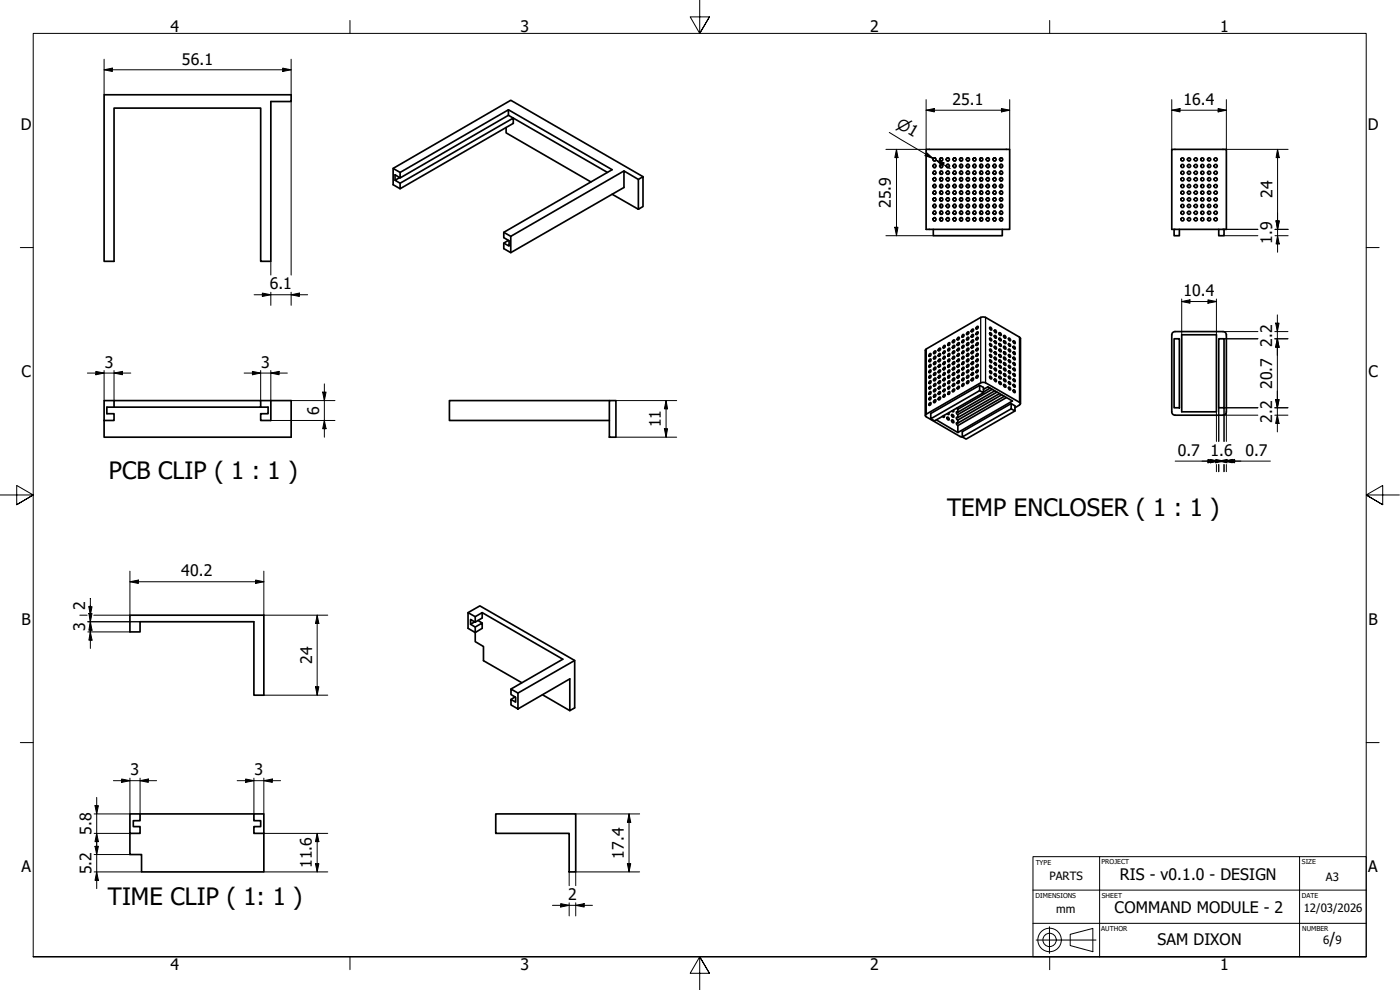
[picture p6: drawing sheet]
<svg xmlns="http://www.w3.org/2000/svg" width="420mm" height="297mm" viewBox="0 0 420 297" stroke-linecap="round" stroke-linejoin="round" font-family="sans-serif">
<!-- layer: Visible (ISO) -->
<g fill="none" stroke="#000" stroke-width=".51">
<path d="M31.2 28.4h56.2v2.1h-6.1v47.9h-3.1v-46h-44v46h-3zM151.9 38.3v1.6l25.5 14.7M152.6 32.9l31.1 18-32.5 18.8v1.6l1.6 .9v1.6l-1.6-.9M152.6 34.6l29.7 17.1M118 50.5l2.1 1.2M120 53.3l-1.4 .8 1.5 .9M120.1 55l34-19.6v1.6l-34 19.6zM120.1 51.7l32.5-18.8v1.7l-32.5 18.8zM120.1 53.4l-1.5-1v1.7M183.7 58.3l7.9 4.5M187.3 51.3l-34 19.6v4.9M191.6 53.8l1.4-.8v9l-1.4 .8z"/>
<path d="M191.6 53.8l-4.3-2.5v4.9l-34 19.6-2.1-1.2v-1.7l1.4-.8M193 53l-39.7-22.9-35.3 20.4v4.9l2.1 1.2M277.9 44.8h25.1v24h-25.1zM280.3 55.4h.4M280.3 56.2h.4M280.3 59.4h.4M280.3 51.4h.4M280.3 52.2h.4M280.3 49.3h.4M280.3 50.3h.4M280.3 57.3h.4M280.3 58.3h.4"/>
<path d="M280.3 53.3h.4M280.3 54.3h.4M280.3 47.4h.4M280.3 48.2h.4M282.3 55.4h.4M282.3 56.2h.4M282.3 59.4h.4M282.3 51.4h.4M282.3 52.2h.4M282.3 49.3h.4M282.3 50.3h.4M282.3 57.3h.4"/>
<path d="M282.3 58.3h.4M282.3 53.3h.4M282.3 54.3h.4M282.3 47.4h.4M282.3 48.2h.4M284.3 55.4h.4M284.3 56.2h.4M284.3 59.4h.4M284.3 51.4h.4M284.3 52.2h.4M284.3 49.3h.4M284.3 50.3h.4"/>
<path d="M284.3 57.3h.4M284.3 58.3h.4M284.3 53.3h.4M284.3 54.3h.4M284.3 47.4h.4M284.3 48.2h.4M286.3 55.4h.4M286.3 56.2h.4M286.3 59.4h.4M286.3 51.4h.4M286.3 52.2h.4M286.3 49.3h.4"/>
<path d="M286.3 50.3h.4M286.3 57.3h.4M286.3 58.3h.4M286.3 53.3h.4M286.3 54.3h.4M286.3 47.4h.4M286.3 48.2h.4M288.3 55.4h.4M288.3 56.2h.4M288.3 59.4h.4M288.3 51.4h.4M288.3 52.2h.4"/>
<path d="M288.3 49.3h.4M288.3 50.3h.4M288.3 57.3h.4M288.3 58.3h.4M288.3 53.3h.4M288.3 54.3h.4M288.3 47.4h.4M288.3 48.2h.4M290.3 55.4h.4M290.3 56.2h.4M290.3 59.4h.4M290.3 51.4h.4"/>
<path d="M290.3 52.2h.4M290.3 49.3h.4M290.3 50.3h.4M290.3 57.3h.4M290.3 58.3h.4M290.3 53.3h.4M290.3 54.3h.4M290.3 47.4h.4M290.3 48.2h.4M292.3 55.4h.4M292.3 56.2h.4M292.3 59.4h.4"/>
<path d="M292.3 51.4h.4M292.3 52.2h.4M292.3 49.3h.4M292.3 50.3h.4M292.3 57.3h.4M292.3 58.3h.4M292.3 53.3h.4M292.3 54.3h.4M292.3 47.4h.4M292.3 48.2h.4M294.3 55.4h.4M294.3 56.2h.4"/>
<path d="M294.3 59.4h.4M294.3 51.4h.4M294.3 52.2h.4M294.3 49.3h.4M294.3 50.3h.4M294.3 57.3h.4M294.3 58.3h.4M294.3 53.3h.4M294.3 54.3h.4M294.3 47.4h.4M294.3 48.2h.4M296.3 55.4h.4"/>
<path d="M296.3 56.2h.4M296.3 59.4h.4M296.3 51.4h.4M296.3 52.2h.4M296.3 49.3h.4M296.3 50.3h.4M296.3 57.3h.4M296.3 58.3h.4M296.3 53.3h.4M296.3 54.3h.4M296.3 47.4h.4M296.3 48.2h.4"/>
<path d="M298.3 55.4h.4M298.3 56.2h.4M298.3 59.4h.4M298.3 51.4h.4M298.3 52.2h.4M298.3 49.3h.4M298.3 50.3h.4M298.3 57.3h.4M298.3 58.3h.4M298.3 53.3h.4M298.3 54.3h.4M298.3 47.4h.4"/>
<path d="M298.3 48.2h.4M300.3 55.4h.4M300.3 56.2h.4M300.3 59.4h.4M300.3 51.4h.4M300.3 52.2h.4M300.3 49.3h.4M300.3 50.3h.4M300.3 57.3h.4M300.3 58.3h.4M300.3 53.3h.4M300.3 54.3h.4"/>
<path d="M300.3 47.4h.4M300.3 48.2h.4M351.7 44.8h16.3v24h-16.3zM151.2 69.7l2.1 1.2M280.1 68.8v1.9h20.7v-1.9M280.3 63.4h.4M280.3 64.2h.4M280.3 60.2h.4M280.3 61.3h.4M280.3 62.3h.4M280.3 65.3h.4M280.3 66.3h.4"/>
<path d="M282.3 63.4h.4M282.3 64.2h.4M282.3 60.2h.4M282.3 61.3h.4M282.3 62.3h.4M282.3 65.3h.4M282.3 66.3h.4M284.3 63.4h.4M284.3 64.2h.4M284.3 60.2h.4M284.3 61.3h.4M284.3 62.3h.4"/>
<path d="M284.3 65.3h.4M284.3 66.3h.4M286.3 63.4h.4M286.3 64.2h.4M286.3 60.2h.4M286.3 61.3h.4M286.3 62.3h.4M286.3 65.3h.4M286.3 66.3h.4M288.3 63.4h.4M288.3 64.2h.4M288.3 60.2h.4"/>
<path d="M288.3 61.3h.4M288.3 62.3h.4M288.3 65.3h.4M288.3 66.3h.4M290.3 63.4h.4M290.3 64.2h.4M290.3 60.2h.4M290.3 61.3h.4M290.3 62.3h.4M290.3 65.3h.4M290.3 66.3h.4M292.3 63.4h.4"/>
<path d="M292.3 64.2h.4M292.3 60.2h.4M292.3 61.3h.4M292.3 62.3h.4M292.3 65.3h.4M292.3 66.3h.4M294.3 63.4h.4M294.3 64.2h.4M294.3 60.2h.4M294.3 61.3h.4M294.3 62.3h.4M294.3 65.3h.4"/>
<path d="M294.3 66.3h.4M296.3 63.4h.4M296.3 64.2h.4M296.3 60.2h.4M296.3 61.3h.4M296.3 62.3h.4M296.3 65.3h.4M296.3 66.3h.4M298.3 63.4h.4M298.3 64.2h.4M298.3 60.2h.4M298.3 61.3h.4"/>
<path d="M298.3 62.3h.4M298.3 65.3h.4M298.3 66.3h.4M300.3 63.4h.4M300.3 64.2h.4M300.3 60.2h.4M300.3 61.3h.4M300.3 62.3h.4M300.3 65.3h.4M300.3 66.3h.4M352.4 68.8v1.9h1.5v-1.9M365.8 68.8v1.9h1.5v-1.9"/>
<path d="M290.2 99.8l.6-.2-.3 .7-.3 .1zM291.6 99l.6-.2v.4l-.6 .4zM293.1 99.8l.5-.2v.3l-.5 .5-.2-.2zM293.1 98.2l.5-.2v.3l-.5 .5-.2-.3zM297.1 99.8l.5 .5v.3l-.2 .1-.4-.6zM297.1 98.2l.5 .4v.4l-.5-.2zM298.5 99h.3l.2 .8-.5-.2zM299.9 99.8l.3 .1 .3 .7-.3 .1-.3-.3zM352 99.8l.6-.3h14.5a.99 .99 0 0 1 .9 .9v23.2a.99 .99 0 0 1-1 1h-14.4a.98 .98 0 0 1-.9-1v-23.1zM278.9 116.1l.5-.2-.2 .7-.3 .2zM278.9 107.9l.5-.2-.2 .8-.3 .1zM278.9 111.2l.5-.2-.2 .7-.3 .2z"/>
<path d="M278.9 106.3l.3-.3 .2 .2-.2 .7-.4-.2zM278.9 114.5l.5-.2-.2 .7-.3 .1zM278.9 117.7l.3-.2 .2 .1-.2 .7-.4-.1zM278.9 119.4l.5-.2-.2 .7-.3 .1zM278.9 109.6l.5-.2-.2 .7-.3 .1zM278.9 112.8l.3-.2 .2 .1-.2 .7-.4-.1zM280.3 107.1l.3-.2 .3 .1-.3 .7-.4-.1zM280.3 113.7l.6-.2-.3 .7-.3 .1zM280.3 110.4l.6-.2v.4l-.6 .4zM280.3 112l.3-.3 .3 .2-.3 .7-.4-.2zM280.3 108.8l.6-.2-.3 .7-.3 .1zM280.3 118.5l.3-.2 .3 .1-.3 .7-.4-.1z"/>
<path d="M280.3 117l.6-.2-.3 .7-.3 .1zM280.3 115.3l.6-.2v.4l-.6 .4zM280.3 105.5l.6-.2-.3 .7-.3 .2zM281.7 104.7l.6-.2v.4l-.6 .4zM281.7 117.7l.3-.2 .3 .1-.3 .7-.4-.1zM281.7 119.4l.6-.2-.3 .7-.3 .1zM281.7 106.3l.3-.3 .3 .2-.3 .7-.4-.2zM281.7 111.2l.6-.2-.3 .7-.3 .2zM281.7 112.8l.3-.2 .3 .1-.3 .7-.4-.1zM281.7 109.6l.6-.2v.4l-.6 .4zM281.7 116.1l.6-.2v.4l-.6 .5zM281.7 114.5l.6-.2-.3 .7-.3 .1z"/>
<path d="M281.7 107.9l.6-.2-.3 .8-.3 .1zM283.1 113.7l.6-.2v.3l-.6 .5zM283.1 108.8l.6-.2v.4l-.6 .4zM283.1 115.3l.6-.2v.4l-.6 .4zM283.1 117l.6-.2v.3l-.6 .5zM283.1 118.5l.3-.2 .3 .1-.3 .7-.3 .1zM283.1 105.5l.6-.2v.3l-.6 .6zM283.1 107.1l.3-.2 .3 .1-.3 .7h-.3zM283.1 110.4l.6-.2v.4l-.6 .4zM283.1 112l.3-.3 .3 .2v.3l-.6 .4zM283.1 103.9l.6-.2v.4l-.6 .4zM284.5 109.6l.6-.2-.2 .7-.4 .1z"/>
<path d="M284.5 103l.6-.1-.2 .7-.4 .1zM284.5 112.8l.4-.2 .2 .1-.2 .7-.5-.1zM284.5 114.5l.6-.2-.2 .7-.4 .1zM284.5 116.1l.6-.2-.2 .7-.4 .2zM284.5 104.7l.6-.2-.2 .7-.4 .1zM284.5 106.3l.4-.3 .2 .2-.2 .7-.5-.2zM284.5 111.2l.6-.2-.2 .7-.4 .2zM284.5 117.7l.4-.2 .2 .1-.2 .7-.5-.1zM284.5 107.9l.6-.2-.2 .8-.4 .1zM285.9 103.9l.6-.2v.4l-.6 .4zM285.9 102.2l.6-.2-.2 .8-.4 .1zM285.9 110.4l.6-.2v.4l-.6 .4z"/>
<path d="M285.9 115.3l.6-.2v.4l-.6 .4zM285.9 105.5l.6-.2-.2 .7-.4 .2zM285.9 112l.4-.3 .2 .2-.2 .7-.5-.2zM285.9 107.1l.4-.2 .2 .1-.2 .7-.5-.1zM285.9 113.7l.6-.2-.2 .7-.4 .1zM285.9 117l.6-.2-.2 .7-.4 .1zM285.9 108.8l.6-.2-.2 .7-.4 .1zM287.4 106.3l.3-.3 .2 .2-.2 .7h-.3l-.2-.2zM287.4 112.8l.3-.2 .2 .1-.2 .7-.3 .1-.2-.2zM287.4 116.1l.5-.2v.4l-.5 .5-.2-.3zM287.4 103l.5-.1v.3l-.5 .5-.2-.3zM287.4 114.5l.5-.2v.4l-.5 .4-.2-.2z"/>
<path d="M287.4 101.4l.3-.3 .2 .2-.2 .7h-.3l-.2-.2zM287.4 104.7l.5-.2v.4l-.5 .4-.2-.2zM287.4 107.9l.5-.2v.4l-.5 .5-.2-.3zM287.4 111.2l.5-.2v.4l-.5 .5-.2-.3zM287.4 109.6l.5-.2v.4l-.5 .4-.2-.2zM288.8 110.4l.5-.2v.4l-.5 .4zM288.8 108.8l.5-.2v.4l-.5 .4zM288.8 112l.3-.3 .2 .2v.3l-.5 .4zM289.1 106.9l.2 .1v.3l-.5 .4v-.6zM289.1 102h.2v.4l-.5 .5-.1-.3zM289.1 105.3h.2v.3l-.5 .6-.1-.3zM289.1 115l.2 .1v.4l-.5 .4-.1-.2z"/>
<path d="M289.1 113.4l.2 .1v.3l-.5 .5-.1-.3zM289.1 103.6l.2 .1v.4l-.5 .4-.1-.2zM289.1 100.3l.2 .1v.4l-.5 .4-.1-.2zM290.2 101.4l.3-.3 .3 .2-.3 .7-.4-.2zM290.2 107.9l.6-.2-.3 .8-.3 .1zM290.2 103l.6-.1-.3 .7-.3 .1zM290.2 114.5l.6-.2-.3 .7-.3 .1zM290.2 106.3l.3-.3 .3 .2-.3 .7-.4-.2zM290.2 112.8l.3-.2 .3 .1-.3 .7-.4-.1zM290.2 111.2l.6-.2-.3 .7-.3 .2zM290.2 109.6l.6-.2v.4l-.6 .4zM290.2 104.7l.6-.2v.4l-.6 .4z"/>
<path d="M291.6 112l.3-.3 .3 .2-.3 .7-.4-.2zM291.6 113.7l.6-.2-.3 .7-.3 .1zM291.6 103.9l.6-.2v.4l-.6 .4zM291.6 102.2l.6-.2-.3 .8-.3 .1zM291.6 107.1l.3-.2 .3 .1-.3 .7-.4-.1zM291.6 110.4l.6-.2v.4l-.6 .4zM291.6 108.8l.6-.2-.3 .7-.3 .1zM291.6 100.6l.3-.3 .3 .1-.3 .7-.4-.1zM291.6 105.5l.6-.2-.3 .7-.3 .2zM293.1 103l.5-.1v.3l-.5 .5-.2-.3zM293.1 101.4l.2-.3 .3 .2v.3l-.5 .4-.2-.2zM293.3 107.7h.3v.4l-.5 .5-.2-.3z"/>
<path d="M293.3 104.4l.3 .1v.4l-.5 .4-.2-.2zM293.3 109.3l.3 .1v.4l-.5 .4-.2-.2zM293.3 111h.3v.4l-.5 .5-.2-.3zM293.3 112.6l.3 .1v.3l-.5 .5-.2-.2zM293.3 106l.3 .2v.3l-.5 .4-.2-.2zM294 115.6v1.6l-14.7 8.5v-1.6l14.7-8.5 1.1 .7v1.5l-1.1-.6M295.1 116.8l1.4-.7 7.3 4.2-16.3 9.5v-2.1M295.1 117.8l-14.6 8.5-1.2-.6M297.1 107.9l.5 .5v.4l-.5-.2zM297.1 106.3l.5 .5v.3l-.2 .1-.3-.2zM297.1 103l.5 .5v.4l-.5-.2zM297.1 104.7l.5 .4v.4l-.5-.2z"/>
<path d="M297.1 111.2l.5 .5v.3l-.2 .1-.4-.6zM297.1 101.4l.5 .5v.3l-.5-.2zM297.1 109.6l.5 .4v.4l-.5-.2zM297.1 112.8l.5 .5v.4l-.5-.2zM297.1 116.4l-2 1.3M297.8 116.8l-10.3 6M298.5 113.7l.3 .1 .2 .7-.5-.2zM298.5 112.1h.3l.2 .4-.2 .5-.3-.3zM298.5 108.8l.3 .1 .2 .7-.5-.2zM298.5 100.6l.3 .1 .2 .4-.2 .4-.3-.2zM298.5 110.4l.3 .1 .2 .7-.5-.2zM298.5 102.2l.3 .1 .2 .7-.5-.1z"/>
<path d="M298.5 103.9h.3l.2 .8-.5-.2zM298.5 105.5l.3 .1 .2 .4-.2 .4-.3-.2zM298.5 107.1l.3 .1 .2 .7-.5-.1zM298.5 117.3l-11 6.4M299.2 117.7l-11.7 6.7M299.9 106.3l.3 .1 .3 .7-.3 .1-.3-.2zM299.9 104.7l.3 .1 .3 .7-.6-.2zM299.9 114.5l.6 .4v.4l-.6-.2zM299.9 101.4l.3 .1 .3 .7-.6-.2zM299.9 109.6l.6 .4v.4l-.6-.2zM299.9 107.9l.6 .5v.4l-.6-.2zM299.9 111.2l.3 .1 .3 .7-.3 .1-.3-.2z"/>
<path d="M299.9 103l.6 .5v.4l-.6-.2zM299.9 112.8l.3 .2 .3 .7-.6-.2zM300 118.1l-12.5 7.2M300.6 118.5l-13.1 7.5M301.3 103.9h.3l.3 .8-.6-.2zM301.3 112.1h.3l.3 .7-.3 .2-.3-.3zM301.3 102.2l.6 .5v.3l-.6-.1zM301.3 110.4l.3 .1 .3 .7-.6-.2zM301.3 107.1l.3 .1 .3 .7-.6-.1zM301.3 108.8l.6 .4v.4l-.6-.2zM301.3 100.6l.3 .1 .3 .7-.3 .1-.3-.2zM301.3 115.3l.6 .4v.4l-.6-.2z"/>
<path d="M301.3 113.7l.6 .4v.4l-.6-.2zM301.3 105.5l.3 .1 .3 .7-.3 .1-.3-.2zM301.4 118.9l-13.9 8M302 119.3l-14.5 8.4M302.8 116.1l.5 .5v.4l-.5-.2zM302.8 112.8l.5 .5v.4l-.5-.2zM302.8 104.7l.5 .4v.4l-.5-.2zM302.8 114.5l.5 .4v.4l-.5-.2zM302.8 107.9l.5 .5v.4l-.5-.2zM302.8 106.3l.5 .5v.3l-.3 .1-.2-.2zM302.8 109.6l.5 .4v.4l-.5-.2zM302.8 101.4l.5 .5v.3l-.5-.2z"/>
<path d="M302.8 111.2l.5 .5v.3l-.3 .1-.4-.6zM302.8 103l.5 .5v.4l-.5-.2zM304.2 108.8l.3 .1 .2 .7-.5-.2zM304.2 115.3l.3 .1 .2 .7-.5-.2zM304.2 112.1h.3l.2 .4-.2 .5-.3-.3zM304.2 105.5l.3 .1 .2 .4-.2 .4-.3-.2zM304.2 113.7l.3 .1 .2 .7-.5-.2zM304.2 103.9h.3l.2 .8-.5-.2zM304.2 110.4l.3 .1 .2 .7-.5-.2zM304.2 107.1l.3 .1 .2 .7-.5-.1zM304.2 117h.3l.2 .4-.2 .4-.3-.2zM304.2 102.2l.3 .1 .2 .7-.5-.1z"/>
<path d="M352.4 101.6h1.5v20.8h-1.5zM354.6 100.4h10.5v23.2h-10.5zM365.8 101.6h1.5v20.8h-1.5zM34.2 122.2h-2.1v1.9h2.1v2.1h-3M34.2 120.2h44v2h-44zM34.2 120.2h-3v6M78.2 120.2h9.2v11h-56.2v-5M81.3 120.2v6h-3.1v-2.1h2.3v-1.9h-2.3M182.9 120.2h1.9v11h-1.9zM182.9 120.2h-48v6h48M278.9 121l.5-.2-.2 .7-.3 .2zM280.3 120.2l.6-.2-.3 .8h-.3z"/>
<path d="M281 126l6.5 3.8M283.3 124.6v.6l-.5-.3M284.3 125.1l.3 .1 .3 .8-.6-.2zM284.7 123.8v.6l-.4-.3M285.7 126h.3l.3 .8-.6-.2zM285.7 124.3l.6 .5v.3l-.6-.1zM286.2 123v.6l-.5-.3M287.1 122.5l.4 .3M287.5 125.3h-.5v.3l.5 .4M287.5 123.7l-.3-.2-.2 .1v.3l.5 .5M287.5 126.9h-.5v.3l.5 .5M287.5 122.8v.9"/>
<path d="M287.5 124.4v.9M287.5 126v.9M303.5 121.1v1.6l-14.7 8.4v-1.6l14.7-8.4 1.1 .7v1.5l-1.1-.6M304.6 122.4l1.6-1.1-.3-.6-10.1-5.8-1-.2-17.1 9.9 .3 .5 10.2 5.9 .7 .2M304.6 123.3l-14.7 8.4-1.1-.6M306.3 121.1v-19.6l-.4-.4-10.1-5.9-1-.1-16.8 9.6-.3 .4v19.6M39 184.6h40.2v24h-3v-22.1h-34.2v3.1h-3zM140.5 183.8l3.5-2 28.5 16.4M141.2 187.3l1.4 .8 2.1-1.2v1.6l-2.1 1.3v-1.7M142.5 186.5l-1.3 .8v-1.4l1.4 .8 2.1-1.3v-1.6l-2.1 1.2v1.7M142.6 185l-2.1-1.2v4.7l2.1 1.3v2.7l2.5 1.5v4.2l11.5 6.6M143.4 186.2l1.3 .7"/>
<path d="M144.7 183.8l24.2 14-15.5 8.9M153.4 206.7l2 1.2v4.8l-2-1.2v-1.6l1.3 .8v-1.5l-1.3-.8zM154.6 209.1l-1.2 .8M155.4 207.9l17.1-9.7v14.2l-1.5 .8v-9.5l-15.6 9M162.8 208.5l8.2 4.7M39 244.2h3v2h-2v1.8h2v2h-3zM39 250v6.4h3.5v5.2h36.7v-11.6M42 244.2h34.2M76.2 244.2h3v5.8h-3v-2h2v-1.8h-2zM148.8 244.2h24v17.4h-2v-11.6h-22z"/>
<circle cx="280.4" cy="49.8" r=".48"/>
<circle cx="280.4" cy="47.8" r=".48"/>
<circle cx="280.4" cy="55.8" r=".48"/>
<circle cx="280.4" cy="59.8" r=".48"/>
<circle cx="280.4" cy="53.8" r=".48"/>
<circle cx="280.4" cy="57.8" r=".48"/>
<circle cx="280.4" cy="51.8" r=".48"/>
<circle cx="282.5" cy="57.8" r=".48"/>
<circle cx="282.5" cy="55.8" r=".48"/>
<circle cx="282.5" cy="49.8" r=".48"/>
<circle cx="282.5" cy="47.8" r=".48"/>
<circle cx="282.5" cy="59.8" r=".48"/>
<circle cx="282.5" cy="53.8" r=".48"/>
<circle cx="282.5" cy="51.8" r=".48"/>
<circle cx="284.4" cy="49.8" r=".48"/>
<circle cx="284.4" cy="47.8" r=".48"/>
<circle cx="284.4" cy="53.8" r=".48"/>
<circle cx="284.4" cy="59.8" r=".48"/>
<circle cx="284.4" cy="57.8" r=".48"/>
<circle cx="284.4" cy="55.8" r=".48"/>
<circle cx="284.4" cy="51.8" r=".48"/>
<circle cx="286.5" cy="55.8" r=".48"/>
<circle cx="286.5" cy="57.8" r=".48"/>
<circle cx="286.5" cy="49.8" r=".48"/>
<circle cx="286.5" cy="47.8" r=".48"/>
<circle cx="286.5" cy="53.8" r=".48"/>
<circle cx="286.5" cy="59.8" r=".48"/>
<circle cx="286.5" cy="51.8" r=".48"/>
<circle cx="288.4" cy="49.8" r=".48"/>
<circle cx="288.4" cy="53.8" r=".48"/>
<circle cx="288.4" cy="59.8" r=".48"/>
<circle cx="288.4" cy="57.8" r=".48"/>
<circle cx="288.4" cy="55.8" r=".48"/>
<circle cx="288.4" cy="47.8" r=".48"/>
<circle cx="288.4" cy="51.8" r=".48"/>
<circle cx="290.5" cy="59.8" r=".48"/>
<circle cx="290.5" cy="53.8" r=".48"/>
<circle cx="290.5" cy="49.8" r=".48"/>
<circle cx="290.5" cy="57.8" r=".48"/>
<circle cx="290.5" cy="47.8" r=".48"/>
<circle cx="290.5" cy="55.8" r=".48"/>
<circle cx="290.5" cy="51.8" r=".48"/>
<circle cx="292.4" cy="47.8" r=".48"/>
<circle cx="292.4" cy="53.8" r=".48"/>
<circle cx="292.4" cy="55.8" r=".48"/>
<circle cx="292.4" cy="59.8" r=".48"/>
<circle cx="292.4" cy="57.8" r=".48"/>
<circle cx="292.4" cy="49.8" r=".48"/>
<circle cx="292.4" cy="51.8" r=".48"/>
<circle cx="294.5" cy="55.8" r=".48"/>
<circle cx="294.5" cy="47.8" r=".48"/>
<circle cx="294.5" cy="49.8" r=".48"/>
<circle cx="294.5" cy="57.8" r=".48"/>
<circle cx="294.5" cy="59.8" r=".48"/>
<circle cx="294.5" cy="53.8" r=".48"/>
<circle cx="294.5" cy="51.8" r=".48"/>
<circle cx="296.4" cy="57.8" r=".48"/>
<circle cx="296.4" cy="49.8" r=".48"/>
<circle cx="296.4" cy="55.8" r=".48"/>
<circle cx="296.4" cy="59.8" r=".48"/>
<circle cx="296.4" cy="53.8" r=".48"/>
<circle cx="296.4" cy="47.8" r=".48"/>
<circle cx="296.4" cy="51.8" r=".48"/>
<circle cx="298.5" cy="49.8" r=".48"/>
<circle cx="298.5" cy="53.8" r=".48"/>
<circle cx="298.5" cy="57.8" r=".48"/>
<circle cx="298.5" cy="59.8" r=".48"/>
<circle cx="298.5" cy="55.8" r=".48"/>
<circle cx="298.5" cy="47.8" r=".48"/>
<circle cx="298.5" cy="51.8" r=".48"/>
<circle cx="300.5" cy="49.8" r=".48"/>
<circle cx="300.5" cy="55.8" r=".48"/>
<circle cx="300.5" cy="59.8" r=".48"/>
<circle cx="300.5" cy="47.8" r=".48"/>
<circle cx="300.5" cy="53.8" r=".48"/>
<circle cx="300.5" cy="57.8" r=".48"/>
<circle cx="300.5" cy="51.8" r=".48"/>
<circle cx="354.9" cy="57.8" r=".48"/>
<circle cx="354.9" cy="55.8" r=".48"/>
<circle cx="354.9" cy="49.8" r=".48"/>
<circle cx="354.9" cy="59.8" r=".48"/>
<circle cx="354.9" cy="53.8" r=".48"/>
<circle cx="354.9" cy="47.8" r=".48"/>
<circle cx="354.9" cy="51.8" r=".48"/>
<circle cx="356.8" cy="49.8" r=".48"/>
<circle cx="356.8" cy="53.8" r=".48"/>
<circle cx="356.8" cy="59.8" r=".48"/>
<circle cx="356.8" cy="57.8" r=".48"/>
<circle cx="356.8" cy="55.8" r=".48"/>
<circle cx="356.8" cy="47.8" r=".48"/>
<circle cx="356.8" cy="51.8" r=".48"/>
<circle cx="358.9" cy="47.8" r=".48"/>
<circle cx="358.9" cy="57.8" r=".48"/>
<circle cx="358.9" cy="55.8" r=".48"/>
<circle cx="358.9" cy="53.8" r=".48"/>
<circle cx="358.9" cy="49.8" r=".48"/>
<circle cx="358.9" cy="59.8" r=".48"/>
<circle cx="358.9" cy="51.8" r=".48"/>
<circle cx="360.8" cy="53.8" r=".48"/>
<circle cx="360.8" cy="59.8" r=".48"/>
<circle cx="360.8" cy="49.8" r=".48"/>
<circle cx="360.8" cy="55.8" r=".48"/>
<circle cx="360.8" cy="57.8" r=".48"/>
<circle cx="360.8" cy="47.8" r=".48"/>
<circle cx="360.8" cy="51.8" r=".48"/>
<circle cx="362.9" cy="55.8" r=".48"/>
<circle cx="362.9" cy="53.8" r=".48"/>
<circle cx="362.9" cy="57.8" r=".48"/>
<circle cx="362.9" cy="49.8" r=".48"/>
<circle cx="362.9" cy="59.8" r=".48"/>
<circle cx="362.9" cy="47.8" r=".48"/>
<circle cx="362.9" cy="51.8" r=".48"/>
<circle cx="364.8" cy="57.8" r=".48"/>
<circle cx="364.8" cy="55.8" r=".48"/>
<circle cx="364.8" cy="53.8" r=".48"/>
<circle cx="364.8" cy="47.8" r=".48"/>
<circle cx="364.8" cy="59.8" r=".48"/>
<circle cx="364.8" cy="49.8" r=".48"/>
<circle cx="364.8" cy="51.8" r=".48"/>
<circle cx="280.4" cy="61.8" r=".48"/>
<circle cx="280.4" cy="65.8" r=".48"/>
<circle cx="280.4" cy="63.8" r=".48"/>
<circle cx="282.5" cy="61.8" r=".48"/>
<circle cx="282.5" cy="63.8" r=".48"/>
<circle cx="282.5" cy="65.8" r=".48"/>
<circle cx="284.4" cy="61.8" r=".48"/>
<circle cx="284.4" cy="63.8" r=".48"/>
<circle cx="284.4" cy="65.8" r=".48"/>
<circle cx="286.5" cy="61.8" r=".48"/>
<circle cx="286.5" cy="63.8" r=".48"/>
<circle cx="286.5" cy="65.8" r=".48"/>
<circle cx="288.4" cy="61.8" r=".48"/>
<circle cx="288.4" cy="63.8" r=".48"/>
<circle cx="288.4" cy="65.8" r=".48"/>
<circle cx="290.5" cy="61.8" r=".48"/>
<circle cx="290.5" cy="65.8" r=".48"/>
<circle cx="290.5" cy="63.8" r=".48"/>
<circle cx="292.4" cy="61.8" r=".48"/>
<circle cx="292.4" cy="63.8" r=".48"/>
<circle cx="292.4" cy="65.8" r=".48"/>
<circle cx="294.5" cy="61.8" r=".48"/>
<circle cx="294.5" cy="65.8" r=".48"/>
<circle cx="294.5" cy="63.8" r=".48"/>
<circle cx="296.4" cy="61.8" r=".48"/>
<circle cx="296.4" cy="65.8" r=".48"/>
<circle cx="296.4" cy="63.8" r=".48"/>
<circle cx="298.5" cy="61.8" r=".48"/>
<circle cx="298.5" cy="63.8" r=".48"/>
<circle cx="298.5" cy="65.8" r=".48"/>
<circle cx="300.5" cy="61.8" r=".48"/>
<circle cx="300.5" cy="65.8" r=".48"/>
<circle cx="300.5" cy="63.8" r=".48"/>
<circle cx="354.9" cy="61.8" r=".48"/>
<circle cx="354.9" cy="65.8" r=".48"/>
<circle cx="354.9" cy="63.8" r=".48"/>
<circle cx="356.8" cy="61.8" r=".48"/>
<circle cx="356.8" cy="63.8" r=".48"/>
<circle cx="356.8" cy="65.8" r=".48"/>
<circle cx="358.9" cy="61.8" r=".48"/>
<circle cx="358.9" cy="65.8" r=".48"/>
<circle cx="358.9" cy="63.8" r=".48"/>
<circle cx="360.8" cy="61.8" r=".48"/>
<circle cx="360.8" cy="63.8" r=".48"/>
<circle cx="360.8" cy="65.8" r=".48"/>
<circle cx="362.9" cy="61.8" r=".48"/>
<circle cx="362.9" cy="63.8" r=".48"/>
<circle cx="362.9" cy="65.8" r=".48"/>
<circle cx="364.8" cy="61.8" r=".48"/>
<circle cx="364.8" cy="63.8" r=".48"/>
<circle cx="364.8" cy="65.8" r=".48"/>
</g>
<!-- layer: Visible Narrow (ISO) -->
<path d="M294.3 95.2v19.7M295.8 95.2v19.7M278 104.7v19.6M305.9 101.1v19.6" fill="none" stroke="#000" stroke-width=".38"/>
<!-- layer: Centerline (ISO) -->
<g fill="none" stroke="#000" stroke-width=".3">
<path d="M105 6.1v3.9M210 0v10l-2.9-4.9h5.8l-2.9 4.9 2.9-4.9M315 6.1v3.9M6.1 74.3h3.9M410 74.3h3.9M0 148.5h10l-5-2.8v5.7l5-2.9-5 2.9M420 148.5h-10l5-2.8v5.7l-5-2.9 5 2.9M6.1 222.8h3.9M410 222.8h3.9M10 287.1v-277.1h400v277.1h-400h400M105 287.1v3.8M212.9 292l-2.9-4.9 2.9 4.9h-5.8l2.9-4.9v9.9"/>
<path d="M315 287.1v3.8"/>
</g>
<!-- layer: Title (ISO) -->
<g fill="none" stroke="#000" stroke-width=".3">
<path d="M330 257h-20v30.1h20M390 257h20v30.1h-80M310 277h100M310 267.1h20v20M315 278.1v4h13.9M410 267.1h-80v-10.1h60v30.1M311 282.1h4v4M321.2 280.3l6.8-1.7v6.9l-6.8-1.8z"/>
<circle cx="315" cy="282" r="3.5"/>
<circle cx="315" cy="282" r="2"/>
</g>
<!-- layer: Dimension (ISO) -->
<g fill="none" stroke="#000" stroke-width=".3">
<path d="M31.2 17.8v10.6M87.4 17.8v10.6M31.2 20.9l2.5-.5v1zM31.2 20.9h56.2M84.8 20.4l2.6 .5-2.6 .5zM87.4 30.5v52M266.9 39.7l13.1 7.8-2.1-1.2M277.9 33.1l2.5-.5v1zM277.9 33.1h25.1M277.9 29.9v14.9M300.5 32.6l2.5 .5-2.5 .5zM303 29.9v14.9"/>
<path d="M351.7 33.1l2.4-.5v1zM351.7 33.1h16.3M351.7 29.9v14.9M365.6 32.6l2.4 .5-2.4 .5zM368 29.9v14.9M265.9 44.8h13M269 44.8l.5 2.5h-1zM269 44.8v25.9M278.1 45.8l1.9 1.7-2.4-.8zM280.9 48.1l2.4 .8-.5 .9zM280.9 48.1l4.3 2.5M367 44.8h19.6"/>
<path d="M383.4 44.8l.5 2.5h-.9zM383.4 44.8v30.9M81.3 78.4v4.1M265.9 70.7h14.2M268.5 68.2h1l-.5 2.5zM367 68.8h10.5M367.3 70.7h10.2M382.7 70.7h3.9M382.7 68.8h3.9M383 66.3h.9l-.5 2.5zM383.4 70.7l.5 2.5h-.9zM76.3 88.4h16"/>
<path d="M78.7 87.9l2.6 .5-2.6 .5zM81.3 87.7v3.9M87.4 88.4l2.5-.5v1zM87.4 87.7v3.9M354.6 90.5l2.5-.5v1zM354.6 90.5h10.5M354.6 89.7v10.7M362.5 90l2.6 .5-2.6 .5zM365.1 89.7v10.7M367 99.5h10.5M382.6 99.5h3.9M382.8 97h1.1l-.6 2.5z"/>
<path d="M383.3 94.5v35.1M26.2 111.9h13M28.8 111.4l2.4 .5-2.4 .5zM31.2 111.2v9M34.2 111.9l2.6-.5v1zM34.2 111.2v9M73.3 111.9h12.9M75.8 111.4l2.4 .5-2.4 .5zM78.2 111.2v9M81.3 111.9l2.5-.5v1zM81.3 111.2v9M96.8 117.7h1.1l-.6 2.5z"/>
<path d="M97.3 115.2v16M367.3 101.6h10.2M382.6 101.6h3.9M382.8 119.9h1.1l-.6 2.5zM383.3 101.6l.6 2.6h-1.1zM81.3 126.2h19.2M87.4 120.2h13.1M97.3 126.2l.6 2.4h-1.1zM184.8 131.2h18.3M184.8 120.2h18.3M199.4 128.6h.9l-.4 2.6zM199.9 120.2l.4 2.5h-.9z"/>
<path d="M199.9 120.2v11M352.7 138.4h9.8M360.7 138.4h11.7M362.5 137.8l2.6 .6-2.6 .5zM363.2 137.8l2.6 .6-2.6 .5zM364.9 137.8l2.4 .6-2.4 .5zM365.1 123.6v8.8M365.1 139.4v2.1M365.8 138.4l2.4-.6v1.1zM365.8 122.4v10M365.8 139.4v2.1M367 124.6h10.5"/>
<path d="M367.3 138.4l2.5-.6v1.1zM367.3 139.4v2.1M368 138.4l2.5-.6v1.1zM368 123.6v8.8M368 139.4v2.1M370.5 138.4h10.8M377.5 122.4h-10.2v10M382.6 122.4h3.9M382.6 124.6h3.9M383.3 124.6l.6 2.4h-1.1zM27.1 179.6v2.4M39 174.5l2.5-.5v1.1z"/>
<path d="M39 174.5h40.2M39 171.4v13.2h-10.9M76.7 174l2.5 .5-2.5 .6zM79.2 171.4v13.2h19.2M23.9 184.6h2.3M26.4 189.6h12.6M26.4 186.5h15.6M26.7 184.1h.9l-.5 2.4zM26.7 182h.9l-.5 2.6zM27.1 189.6l.5 2.5h-.9zM27.1 186.5l.5 2.6h-.9zM27.1 181.6v12.9"/>
<path d="M95.2 184.6l.5 2.5h-1zM95.2 184.6v24M79.2 208.6h19.2M94.7 206h1l-.5 2.6zM29 239.3v27.3M34 234.2h13M36.5 233.7l2.5 .5-2.5 .5zM39 233.5v10.7h-10.7M42 234.2l2.5-.5v1zM42 233.5v10.7M71.2 234.2h13M73.7 233.7l2.5 .5-2.5 .5z"/>
<path d="M76.2 233.5v10.7M79.2 234.2l2.5-.5v1zM79.2 233.5v10.7M28.3 256.4h10.7M28.3 250h10.7M28.5 253.9h1l-.5 2.5zM28.5 241.7h1l-.5 2.5zM29 250l.5 2.5h-1zM79.2 250h19.2M94.7 259.1h1l-.5 2.5zM95.2 250l.5 2.5h-1zM95.2 250v11.6"/>
<path d="M172.8 244.2h19.2M188.3 259.1h1l-.5 2.5zM188.8 244.2l.5 2.5h-1zM188.8 244.2v17.4M28.3 261.6h14.2M29 261.6l.5 2.5h-1zM79.2 261.6h19.2M165.8 271.6h12M168.3 271.1l2.5 .5-2.5 .5zM170.8 261.6v4.1M170.8 270.9v3.9M172.8 271.6l2.5-.5v1z"/>
<path d="M172.8 270.9v3.9M192 261.6h-19.2v4.1"/>
</g>
<g fill="#000">
<path d="M31.2 20.9l2.5-.5v1zM84.8 20.4l2.6 .5-2.6 .5zM277.9 33.1l2.5-.5v1zM300.5 32.6l2.5 .5-2.5 .5zM351.7 33.1l2.4-.5v1zM365.6 32.6l2.4 .5-2.4 .5zM269 44.8l.5 2.5h-1zM278.1 45.8l1.9 1.7-2.4-.8zM280.9 48.1l2.4 .8-.5 .9zM383.4 44.8l.5 2.5h-.9zM268.5 68.2h1l-.5 2.5zM383 66.3h.9l-.5 2.5z"/>
<path d="M383.4 70.7l.5 2.5h-.9zM78.7 87.9l2.6 .5-2.6 .5zM87.4 88.4l2.5-.5v1zM354.6 90.5l2.5-.5v1zM362.5 90l2.6 .5-2.6 .5zM382.8 97h1.1l-.6 2.5zM28.8 111.4l2.4 .5-2.4 .5zM34.2 111.9l2.6-.5v1zM75.8 111.4l2.4 .5-2.4 .5zM81.3 111.9l2.5-.5v1zM96.8 117.7h1.1l-.6 2.5zM382.8 119.9h1.1l-.6 2.5z"/>
<path d="M383.3 101.6l.6 2.6h-1.1zM97.3 126.2l.6 2.4h-1.1zM199.4 128.6h.9l-.4 2.6zM199.9 120.2l.4 2.5h-.9zM362.5 137.8l2.6 .6-2.6 .5zM363.2 137.8l2.6 .6-2.6 .5zM364.9 137.8l2.4 .6-2.4 .5zM365.8 138.4l2.4-.6v1.1zM367.3 138.4l2.5-.6v1.1zM368 138.4l2.5-.6v1.1zM383.3 124.6l.6 2.4h-1.1zM39 174.5l2.5-.5v1.1z"/>
<path d="M76.7 174l2.5 .5-2.5 .6zM26.7 184.1h.9l-.5 2.4zM26.7 182h.9l-.5 2.6zM27.1 189.6l.5 2.5h-.9zM27.1 186.5l.5 2.6h-.9zM95.2 184.6l.5 2.5h-1zM94.7 206h1l-.5 2.6zM36.5 233.7l2.5 .5-2.5 .5zM42 234.2l2.5-.5v1zM73.7 233.7l2.5 .5-2.5 .5zM79.2 234.2l2.5-.5v1zM28.5 253.9h1l-.5 2.5z"/>
<path d="M28.5 241.7h1l-.5 2.5zM29 250l.5 2.5h-1zM94.7 259.1h1l-.5 2.5zM95.2 250l.5 2.5h-1zM188.3 259.1h1l-.5 2.5zM188.8 244.2l.5 2.5h-1zM29 261.6l.5 2.5h-1zM168.3 271.1l2.5 .5-2.5 .5zM172.8 271.6l2.5-.5v1z"/>
</g>
<g font-size="7.2">
<text x="32.6" y="143.8">PCB CLIP ( 1 : 1 )</text>
<text x="284.2" y="154.7">TEMP ENCLOSER ( 1 : 1 )</text>
<text x="32.4" y="271.6">TIME CLIP ( 1: 1 )</text>
</g>
<g font-size="4.8">
<text x="51.2" y="9.6">4</text>
<text x="156.2" y="9.6">3</text>
<text x="261.2" y="9.6">2</text>
<text x="366.2" y="9.6">1</text>
<text x="54.6" y="19.4">56.1</text>
<text x="285.8" y="31.5">25.1</text>
<text x="355.2" y="31.5">16.4</text>
<text x="6.2" y="38.9">D</text>
<text x="410.5" y="38.9">D</text>
<text x="381.9" y="59.4" transform="rotate(-90 381.9 59.4)">24</text>
<text x="267.4" y="62.4" transform="rotate(-90 267.4 62.4)">25.9</text>
<text x="381.8" y="73.1" transform="rotate(-90 381.8 73.1)">1.9</text>
<text x="81" y="86.9">6.1</text>
<text x="355.2" y="88.9">10.4</text>
<text x="381.8" y="104" transform="rotate(-90 381.8 104)">2.2</text>
<text x="6.4" y="113.1">C</text>
<text x="31.4" y="110.3">3</text>
<text x="78.4" y="110.3">3</text>
<text x="410.7" y="113.1">C</text>
<text x="381.8" y="116.8" transform="rotate(-90 381.8 116.8)">20.7</text>
<text x="95.8" y="124.4" transform="rotate(-90 95.8 124.4)">6</text>
<text x="198.4" y="128.3" transform="rotate(-90 198.4 128.3)">11</text>
<text x="381.8" y="126.8" transform="rotate(-90 381.8 126.8)">2.2</text>
<text x="353.4" y="136.8">0.7</text>
<text x="363.3" y="136.8">1.6</text>
<text x="373.8" y="136.8">0.7</text>
<text x="54.4" y="173">40.2</text>
<text x="25.6" y="183.1" transform="rotate(-90 25.6 183.1)">2</text>
<text x="6.4" y="187.4">B</text>
<text x="25.5" y="189.4" transform="rotate(-90 25.5 189.4)">3</text>
<text x="410.7" y="187.4">B</text>
<text x="93.7" y="199.2" transform="rotate(-90 93.7 199.2)">24</text>
<text x="39.2" y="232.6">3</text>
<text x="76.4" y="232.6">3</text>
<text x="27.4" y="250.5" transform="rotate(-90 27.4 250.5)">5.8</text>
<text x="187.3" y="257.6" transform="rotate(-90 187.3 257.6)">17.4</text>
<text x="6.4" y="261.7">A</text>
<text x="27.4" y="262.4" transform="rotate(-90 27.4 262.4)">5.2</text>
<text x="93.6" y="260.5" transform="rotate(-90 93.6 260.5)">11.6</text>
<text x="410.7" y="261.7">A</text>
<text x="336.1" y="264.1">RIS - v0.1.0 - DESIGN</text>
<text x="170.5" y="270.1">2</text>
<text x="334.5" y="273.8">COMMAND MODULE - 2</text>
<text x="347.4" y="283.6">SAM DIXON</text>
<text x="399" y="283.4">/</text>
<text x="51.2" y="290.9">4</text>
<text x="156.2" y="290.9">3</text>
<text x="261.2" y="290.9">2</text>
<text x="366.2" y="290.9">1</text>
</g>
<text font-size="4.6" x="268.7" y="38.1" transform="rotate(31 268.7 38.1)">⌀1</text>
<g font-size="3.4">
<text x="315" y="264.1">PARTS</text>
<text x="397.9" y="264.2">A3</text>
<text x="317" y="274">mm</text>
<text x="391.3" y="273.6">12/03/2026</text>
<text x="397.1" y="283.4">6</text>
<text x="400.8" y="283.4">9</text>
</g>
<g font-size="2">
<text x="310.8" y="259.6">TYPE</text>
<text x="330.6" y="259.3">PROJECT</text>
<text x="390.7" y="259.4">SIZE</text>
<text x="310.8" y="269.3">DIMENSIONS</text>
<text x="330.6" y="269.4">SHEET</text>
<text x="390.7" y="269.3">DATE</text>
<text x="330.5" y="279.3">AUTHOR</text>
<text x="390.8" y="279.3">NUMBER</text>
</g>
</svg>
